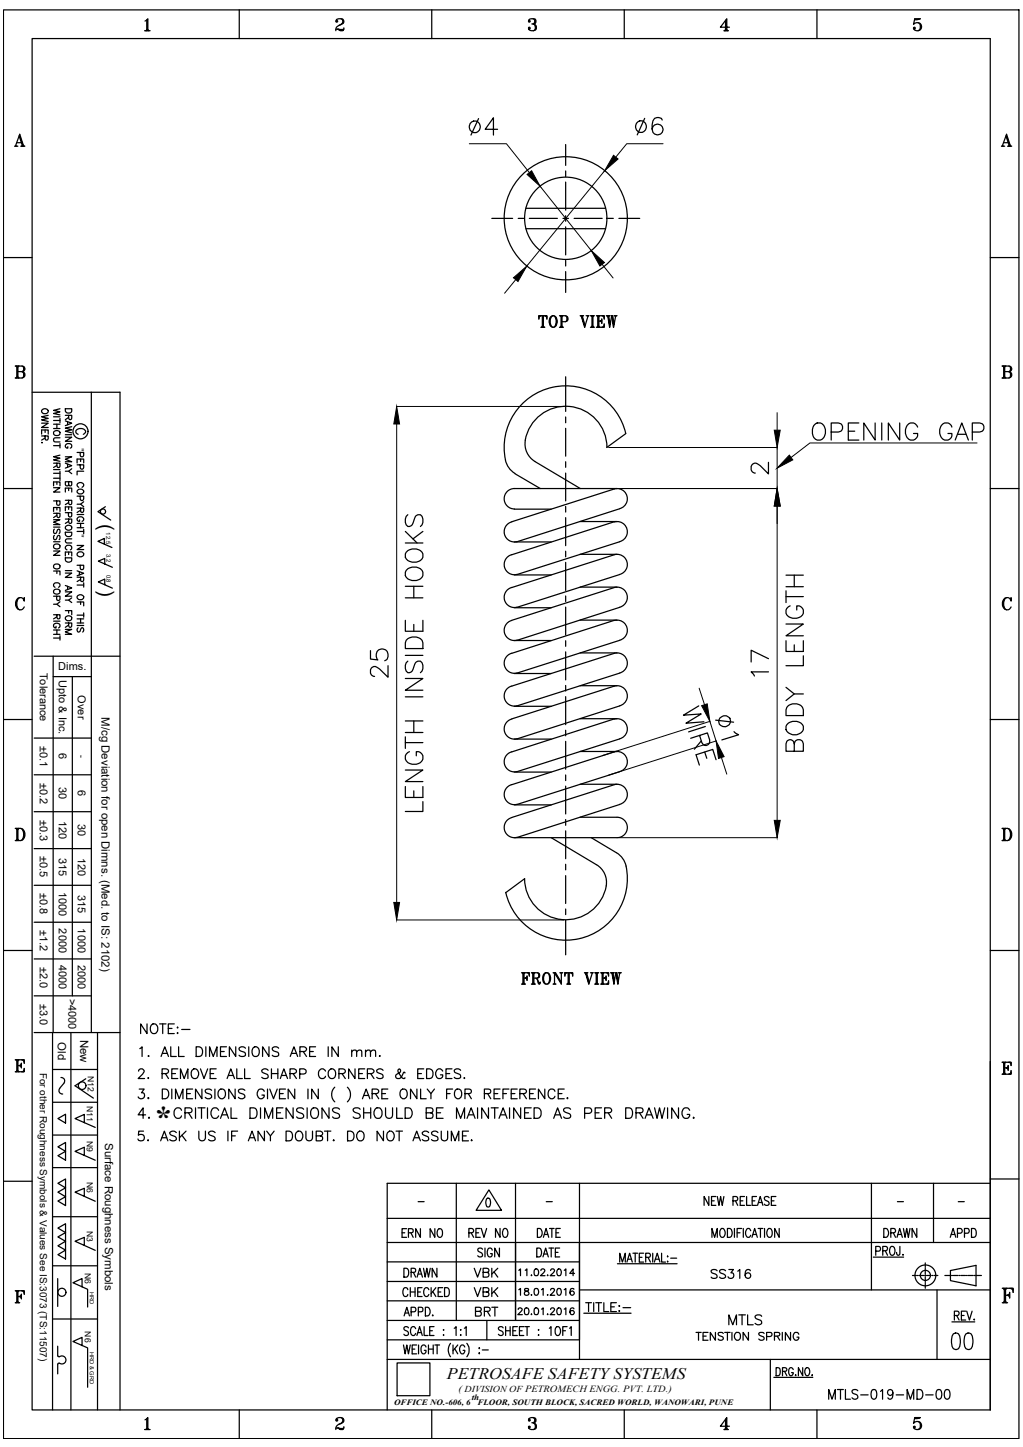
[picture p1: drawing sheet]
<svg xmlns="http://www.w3.org/2000/svg" width="210mm" height="297mm" viewBox="0 0 210 297" stroke-linecap="round" stroke-linejoin="round" font-family="sans-serif">
<!-- layer: 0 -->
<g fill="none" stroke="#000" stroke-width=".25">
<path d="M.7 2h208.4v293.3h-208.4zM6.6 7.9h196.6v281.5h-196.6zM29.7 6.3h1.1M29.7 4.3l.6-.4v2.4M30.1 4.1v2.2M30.1 6.2l-.2 .1M30.1 6.1l-.1 .2M30.2 4.1v2.1M30.3 6.1l.2 .2M30.3 6.2l.3 .1M49.1 2v5.9M69 4.3l.2 .1z"/>
<path d="M69 4.2l.3 .2h-.4a.89 .89 0 0 1 .8-.6 .89 .89 0 0 1 .9 .5l-.2 .5-.3 .2a1.31 1.31 0 0 0-1.2 1.3M70 3.9h.2a.7 .7 0 0 1-.2 1.1l-.5 .2M70.3 4.1v.7M70.6 6l-1.7 .1M70.6 5.7l-.3 .6h-.5l-.5-.3 .5 .2h.5l.1-.1M88.6 2v5.9M108.5 4.3l.2 .1zM108.5 4.2l.3 .1-.1 .2-.3-.1 .1-.3a1.31 1.31 0 0 1 1.3-.2l.2 .6-.2 .3-.3 .1M108.5 5.7l.2 .1zM109.1 4.9a.72 .72 0 0 1 .9 .5 .72 .72 0 0 1-.5 .9l-.8-.1-.3-.4 .3-.2 .1 .2-.3 .2M109.4 3.9h.2a.62 .62 0 0 1-.2 1 .78 .78 0 0 1 .4 .7 .78 .78 0 0 1-.3 .7M109.7 3.9l.1 .3-.1 .6"/>
<path d="M109.8 5.2l.2 .3-.2 .6M128.1 2v5.9M148.5 6.3h1M148.9 4.2v2.1M148.9 6.2l-.3 .1M148.9 6.1l-.2 .2M149 4.1v2.1M149.1 6.1l.1 .2M149.1 6.2l.2 .1M149.7 5.6h-1.9l1.3-1.7v2.4M167.6 2v5.9M187.6 5.7l.1 .1z"/>
<path d="M187.7 4.1l1.1-.2h-1.1l-.3 1.1a.89 .89 0 0 1 1.3-.3 .89 .89 0 0 1 .2 1.3 .89 .89 0 0 1-1.3 .1l-.2-.4 .3-.1 .1 .2-.2 .2M187.7 3.9h.9M188.4 4.7l.2 .1a.99 .99 0 0 1-.2 1.5M188.8 5l.2 .2-.2 .8M3 30h.7M3.1 30l.1-.1 .3 .1M3.2 29.9l.8-2.3 .9 2.4M3.5 29.3h1M3.9 27.9l.7 2.1M4 27.9l.7 2.1M4.3 30h.8M4.6 29.9l-.2 .1"/>
<path d="M4.6 29.8l-.1 .2M4.7 29.8l.3 .2M98.2 24.3l-1.6 3.4M102.1 26.5h-2.5l1.6-2.3v3.5M116.1 29.7v4.3M116.1 35.1v1.1M116.1 37.4v5.7M132.3 24.3l-1.5 3.4M135.9 24.6a1.06 1.06 0 0 0-1-.5 1.06 1.06 0 0 0-.9 .7 2.56 2.56 0 0 0 .3 2.7 1.12 1.12 0 0 0 1.7-.5 1.12 1.12 0 0 0-.8-1.5 1.12 1.12 0 0 0-1.4 1M205.5 30h.6M205.6 30l.1-.1 .2 .1M205.7 29.9l.8-2.3 .8 2.4"/>
<path d="M205.9 29.3h1.1M206.4 27.9l.7 2.1M206.5 27.9l.7 2.1M206.7 30h.9M207.1 29.9l-.2 .1M207.1 29.8l-.1 .2M207.2 29.8l.3 .2M.7 52.9h5.9M100.9 44.8h4.3M106.3 44.8h1.2M107.9 46.9h16.3M107.9 42.8h16.3"/>
<path d="M108.6 44.8h5.8M115.5 44.8h1.2M116.1 44.3v1.1M116.1 46.6v5.7M116.1 53.5v1.1M116.1 55.8v4.2M117.8 44.8h5.8M124.7 44.8h1.1M127 44.8h4.3M203.2 52.9h5.9M3.1 75.1l1.8 .1a.58 .58 0 0 1 0 1l-.4 .1M3.2 75.1l.3 .1"/>
<path d="M3.3 75.1l.2 .3M3.5 75.1v2.5M3.5 77.5l-.3 .1M3.5 77.3l-.2 .3M3.6 75.2v2.3M3.7 75.1v2.5M3.7 77.3l.1 .3M3.7 77.5l.2 .1M3.8 75.1l-.1 .3M3.9 75.1l-.2 .1M4.5 75.1l.4 .4-.2 .7-1 .1M4.5 76.3a.66 .66 0 0 1 .6 .6 .66 .66 0 0 1-.6 .7h-1.4"/>
<path d="M4.5 76.3l.4 .4v.6l-.4 .3M4.9 75.4l.1 .2-.1 .5M4.9 76.5l.1 .3-.1 .5M116.1 77.3v7.2M205.6 75.1l1.7 .1a.58 .58 0 0 1 0 1l-.3 .1M205.7 75.1l.2 .1M205.8 75.1l.1 .3M205.9 75.1v2.5M205.9 77.5l-.2 .1M205.9 77.3l-.1 .3M206.1 75.2v2.3M206.1 75.1v2.5"/>
<path d="M206.1 77.3l.2 .3M206.1 77.5l.3 .1M206.3 75.1l-.2 .3M206.4 75.1l-.3 .1M207 75.1l.3 .4-.1 .7-1.1 .1M207 76.3a.66 .66 0 0 1 .6 .6 .66 .66 0 0 1-.6 .7h-1.4M207 76.3l.3 .4v.6l-.3 .3M207.3 75.4l.2 .2-.2 .5M207.3 76.5l.2 .3-.2 .5M6.6 80.5h18v208.9M8.5 86.9h1.4l-1.4 .9h1.4M8.5 89.1v-.8h1.4v.8"/>
<path d="M8.5 89.5h1.4l-.1 .8-.5-.1v-.7M8.5 90.8h.2zM8.6 84.2a.71 .71 0 0 1 .8-.3 .71 .71 0 0 1 .5 .6 .71 .71 0 0 1-.8 .4 .71 .71 0 0 1-.6-.6zM9.3 88.3v.5M9.3 89.9l-.8 .4M9.9 85.3l-1.4 .3 1.4 .3-1.4 .3 1.4 .3M11 95.1h1.3l-.1 .8h-.4l-.1-.8M11 99.7v-.8h1.3v.8M11 85.6h1.3M11 86.3h1.3M11 87.1h1.3M11 88h1.3"/>
<path d="M11 91.5h1.3M11 96.4h1.3M11 97.2h1.3M11 98.2h1.3M11.2 88.5a.61 .61 0 0 1 .9 0 .61 .61 0 0 1-.1 .9 .6 .6 0 0 1-.8-.1 .6 .6 0 0 1 0-.8zM11.7 87.1v.9M11.7 98.9v.5M11.7 95.5l-.7 .5M12.3 83.9l-1.3 .3 1.3 .3-1.3 .4 1.3 .3M12.3 89.9h-.9a.42 .42 0 0 0-.4 .4 .42 .42 0 0 0 .4 .4h.9M12.3 93.4l-1.3 .4 1.3 .3-1.3 .3 1.3 .3M12.3 85.9v.9"/>
<path d="M12.3 91.1v.8M12.3 96.7v.9M12.3 97.7v.9M13.4 83.9h1.3v.5a.71 .71 0 0 1-.6 .4 .71 .71 0 0 1-.7-.4zM13.4 85.3h1.3v.7l-.2 .1-.3-.1-.1-.7M13.4 93.8h1.3l-1.3 .5 1.3 .5h-1.3M13.4 95.1l1.3 .5-1.3 .5M13.9 95.3v.6M13.9 91.7v.3a.47 .47 0 0 1-.5-.5 .47 .47 0 0 1 .5-.4 .53 .53 0 0 1 .8 .2 .53 .53 0 0 1-.3 .7M14.1 98.9l.1 .8h.4l.1-.8h-1.3l.1 .8h.5l.1-.3M14.1 85.7l-.7 .4M14.1 96.7l.6 .5"/>
<path d="M14.7 96.2l-.6 .5h-.7M15.8 92.9h1.4l-.2 .8h-.4l-.1-.8M15.8 95v-.8h1.4v.8M15.8 95.4h1.4v.6l-.3 .3-.4-.1v-.8M16.5 94.2v.5M17.2 96.7h-1.4v.8M18.7 80.5v131.5M105.6 97.2l5.3 3.1M116.1 85.6v1.2M116.1 87.9v5.7M116.1 94.8v1.1M116.1 97.1v5.7"/>
<path d="M124.5 91.8a8.4 8.4 0 0 0-8-8.4 8.4 8.4 0 0 0-8.8 7.7 4.2 4.2 0 0 0 2.1 3.6l9.3 5.6M128.4 89l-3.9 2.9M128.4 89a12.6 12.6 0 0 0-15.5-9.4 12.6 12.6 0 0 0-8.8 15.9 4.2 4.2 0 0 0 1.6 1.7M157.7 94.9v2.4l-1.7-1.7a1.07 1.07 0 0 0-1.7-.2l-.2 .4v.6a.88 .88 0 0 0 .9 .7M.7 100.3h5.9M11 100.1h1.3l-1.3 .9h1.3M11 102.8h1.3l-.1 .9-.5-.1-.1-.8M11 105v-.8h1.3v.8M11 105.4h1.3v.7l-.2 .2-.3-.2-.1-.7M11 106.7h1.3l-1.3 .5 1.3 .5h-1.3M11 113.1h1.3l-1.3 .9h1.3M11 117.2h1.3v.8"/>
<path d="M11 108.2h1.3M11 111.2h1.3M11.2 108.6l-.2 .4 .2 .5h.3l.3-.7 .2-.2 .3 .2v.2l-.2 .5M11.2 109.9l-.2 .3 .2 .6 .3-.1 .3-.7 .2-.1 .3 .1v.2l-.2 .6M11.2 111.8a.62 .62 0 0 1 .8-.1 .62 .62 0 0 1 .1 .9 .62 .62 0 0 1-.8 .1 .62 .62 0 0 1-.1-.9zM11.2 115.9a.62 .62 0 0 1 .8-.1 .62 .62 0 0 1 .1 .9 .62 .62 0 0 1-.8 .1 .62 .62 0 0 1-.1-.9zM11.7 104.2v.5M11.7 117.2v.5M11.7 105.8l-.7 .5M13.4 101v-.8h1.3v.8M13.4 102.7h1.3l-.1 .8h-.4l-.1-.8M13.4 104.9v-.8h1.3v.8"/>
<path d="M13.4 105.2h1.3v.8l-.2 .1-.4-.1-.1-.8M13.4 106.6h1.3l-.1 .8h-.4l-.1-.8M13.4 109.3h1.3v.4a.71 .71 0 0 1-.6 .5 .71 .71 0 0 1-.7-.5zM13.4 114.1v-.8h1.3v.8M13.4 114.5h1.3v.4a.69 .69 0 0 1-.6 .5 .69 .69 0 0 1-.7-.5zM13.4 117.6h1.3l-1.3 .9h1.3M13.4 117.1h1.3M13.5 108.1a.62 .62 0 0 1 .8-.2 .62 .62 0 0 1 .2 .8 .71 .71 0 0 1-1.1-.5zM13.7 112.9a.48 .48 0 0 1-.3-.6 .48 .48 0 0 1 .5-.4 .53 .53 0 0 1 .8 .2 .53 .53 0 0 1-.3 .8M14.1 100.2v.5M14.1 104.1v.5M14.1 113.3v.5"/>
<path d="M14.1 103.2l-.7 .4M14.1 107l-.7 .4M14.7 110.6l-1.1 .1-.2 .3 .2 .4 1.1 .1M15.8 101.9h1.4v.5l-.3 .3-.4-.1v-.7M15.8 104.3h1.4v.6l-.3 .3-.3-.1-.1-.8M15.8 112h1.4l-1.4 .8h1.4M15.8 116h1.4l-.2 .9h-.4l-.1-.9M15.8 117.2l1.4 .5-1.4 .5M15.8 118.5h1.4l-.2 .8h-.4l-.1-.8M15.8 105.6h1.4M15.8 107.4h1.4M15.8 108.3h1.4"/>
<path d="M15.8 109.1h1.4M15.9 100.7a.64 .64 0 0 1 .8-.3 .64 .64 0 0 1 .4 .7 .64 .64 0 0 1-.8 .3 .64 .64 0 0 1-.4-.7zM15.9 113.5a.65 .65 0 0 1 .8-.2 .65 .65 0 0 1 .4 .7 .71 .71 0 0 1-.8 .3 .71 .71 0 0 1-.5-.6zM16.2 100a.5 .5 0 0 1-.4-.5 .5 .5 0 0 1 .5-.4h.4a.5 .5 0 0 1 .5 .4 .5 .5 0 0 1-.4 .5M16.3 117.4v.6M16.3 106.7v.3a.47 .47 0 0 1-.5-.4 .47 .47 0 0 1 .5-.5h.4a.48 .48 0 0 1 .5 .4 .48 .48 0 0 1-.4 .5M16.5 107.4v.9M16.5 103.5l.7 .5M16.5 104.7l-.7 .5M16.5 119l-.7 .4M17.2 103l-.7 .5h-.7M17.2 108.7v.9"/>
<path d="M17.2 119.6v.9M21.4 111.7v-1.2l-1.3 .6 2.9 1.3M21.5 115.8v-1.2l-1.3 .6 2.9 1.3M21.6 104l-1.5 1 2.6 1.8M83.2 111.5h3.6M83.2 109.1l2.4 2.4M83.3 117.1a2.08 2.08 0 0 1 3.5 .4 1.64 1.64 0 0 1-2.2 1.7 1.38 1.38 0 0 1-1.3-2.1zM83.3 113.4a2.1 2.1 0 0 1 3.5 .3 1.64 1.64 0 0 1-2.2 1.7 1.36 1.36 0 0 1-1.3-2zM83.7 105.7a1.62 1.62 0 0 0 0 2.4 .92 .92 0 0 0 1-.7l.4-1a.86 .86 0 0 1 .6-.7 .86 .86 0 0 1 .9 .3 1.68 1.68 0 0 1-.3 2.1M86.8 109.1l-2.1 1.5M105 107.1a2.1 2.1 0 0 0-1.5 2.6 2.1 2.1 0 0 0 2.6 1.5M105.5 100.3h21.1"/>
<path d="M105.5 104.5h7.6M105.5 118h7.6M105.5 111.3h7.6M105.5 100.3a2.1 2.1 0 0 0-2.1 2.1 2.1 2.1 0 0 0 2.1 2.1M116.1 104v1.1M116.1 106.3v5.7M116.1 113.2v1.1M116.1 115.4v5.8M119 107.1h7.6M119 113.8h7.6M126.1 107.1l-21.1 6.8a2.1 2.1 0 0 0-1.5 2.5 2.1 2.1 0 0 0 2.6 1.5l21.1-6.7M126.1 100.4l-21.1 6.7"/>
<path d="M126.1 100.4a2.1 2.1 0 0 1 2.6 1.4 2.1 2.1 0 0 1-1.5 2.6M126.1 107.1a2.1 2.1 0 0 1 2.6 1.5 2.1 2.1 0 0 1-1.5 2.6M126.1 113.9a2.1 2.1 0 0 1 2.6 1.4 2.1 2.1 0 0 1-1.5 2.6l-21.1 6.8a2.11 2.11 0 0 1-2.6-1.5 2.11 2.11 0 0 1 1.5-2.6l21.1-6.7M127.2 104.4l-21.1 6.8M161.3 118.1h3.5M163 118.1v2.3M203.2 100.3h5.9M3.6 123.1a1.49 1.49 0 0 0 0 1.7M4 122.7a1.57 1.57 0 0 0 0 2.5M4.9 123.1l.1-.4v.7a.9 .9 0 0 0-1-.7 .9 .9 0 0 0-.8 1 1.1 1.1 0 0 0 .3 1.1 1.1 1.1 0 0 0 1.1 .3l.4-.5M7 134.7h17.6M10.9 134.7v77.3"/>
<path d="M10.9 138.9h7.8M11 122.4h1.3v.7l-.2 .2-.4-.2-.1-.7M11 126.2h1.3l-.1 .8h-.4l-.1-.8M11 127.5h1.3M11 129.3h1.3M11 130.2h1.3M11 131h1.3M11 121.2a.64 .64 0 0 1 .9-.3 .64 .64 0 0 1 .2 .9 .67 .67 0 0 1-.7 .1 .67 .67 0 0 1-.4-.7zM11.3 120.6a.53 .53 0 0 1-.2-.8 .53 .53 0 0 1 .7-.2 .48 .48 0 0 1 .5 .4 .48 .48 0 0 1-.3 .6M11.5 128.6v.3a.53 .53 0 0 1-.5-.7 .53 .53 0 0 1 .8-.3 .51 .51 0 0 1 .5 .4 .51 .51 0 0 1-.3 .6M11.7 129.3v.9M11.7 124l.6 .5"/>
<path d="M11.7 126.6l-.7 .4M12.3 123.5l-.6 .5h-.7M12.3 130.5v.9M13.4 120.2l1.3 .5-1.3 .5M13.4 121.5h1.3l-1.3 .9h1.3M13.4 125.3h1.3v.9M13.4 127.9h1.3v.8l-.2 .1-.3-.1-.1-.8M13.4 129.2h1.3l-1.3 .5 1.3 .5h-1.3M13.5 126.7a.62 .62 0 0 1 .8-.3 .62 .62 0 0 1 .2 .9 .63 .63 0 0 1-.7 .1 .63 .63 0 0 1-.3-.7zM13.9 120.4v.6M14.1 125.3v.6M14.1 123.2l.6 .5"/>
<path d="M14.1 128.3l-.7 .5M14.7 122.7l-.6 .5h-.7M14.8 138.9v65.5M15.8 123.6h1.4v.8M15.8 120.1h1.4M15.8 126.3h1.4M15.8 127h1.4M15.8 127.9h1.4M15.8 128.4h1.4M15.9 122.3a.71 .71 0 0 1 .8-.2 .71 .71 0 0 1 .5 .6 .71 .71 0 0 1-.8 .4 .71 .71 0 0 1-.6-.6zM16 128.9a.48 .48 0 0 0-.2 .5 .48 .48 0 0 0 .4 .4l.2-.2 .3-.7h.3a.54 .54 0 0 1 0 .9M16.5 123.6v.5"/>
<path d="M16.5 127v.9M17.2 125.8v.9M21.5 120v-1.1l-1.3 .6 2.9 1.2M76 133.6v1.7l1.5 .2a1.28 1.28 0 0 1 0-2 1.28 1.28 0 0 1 1.9 .3 1.28 1.28 0 0 1-.5 1.8M79.6 136.7v2.3l-1.7-1.7a1.07 1.07 0 0 0-1.7-.1l-.2 .3v.7a.88 .88 0 0 0 .9 .7M83.2 139.3h3.6l-3.6 2.4h3.6M83.2 127.3v2.3h3.6v-2.3M83.2 134.5h3.6M83.2 122.7h3.6M83.2 120.4h3.6M83.7 135.7a1.56 1.56 0 0 0 0 2.4 .92 .92 0 0 0 1-.7l.4-1a.87 .87 0 0 1 .6-.7 .87 .87 0 0 1 .9 .4 1.63 1.63 0 0 1-.3 2M83.7 131.1a2.25 2.25 0 0 1 2.9 .3l.2 .6v1.1h-3.6v-1.1l.1-.6z"/>
<path d="M84.9 120.4v2.3M84.9 128.2v1.4M105.5 124.8h7.6M105.5 131.5h7.6M105.5 138.3h7.6M116.1 122.3v1.2M116.1 124.6v5.8M116.1 131.5v1.2M116.1 133.8v5.8M119 120.5h7.6M119 127.3h7.6M119 134h7.6"/>
<path d="M126.1 127.3l-21.1 6.8a2.1 2.1 0 0 0-1.5 2.6 2.1 2.1 0 0 0 2.6 1.4M126.1 120.6l-21.1 6.7M126.1 134.1l-21.1 6.7M126.1 120.6a2.1 2.1 0 0 1 2.6 1.5 2.1 2.1 0 0 1-1.5 2.5l-21.1 6.8a2.11 2.11 0 0 1-2.6-1.5 2.11 2.11 0 0 1 1.5-2.5M126.1 127.4a2.1 2.1 0 0 1 2.6 1.5 2.1 2.1 0 0 1-1.5 2.5l-21.1 6.8M126.1 134.1a2.1 2.1 0 0 1 2.6 1.5 2.1 2.1 0 0 1-1.5 2.5M127.2 138.2l-21.1 6.7M157.7 137.9h-3.6l.7 .9M157.7 135.2l-3.6-1.7v2.4M161.3 131.5v2.2h3.5v-2.2M161.3 128.1h3.5l-3.5 2.4h3.5M161.3 122.5h3.5"/>
<path d="M161.3 121.3v2.4M161.3 120.4h3.5M162.1 124.4a1.31 1.31 0 0 0-.8 1.5 1.31 1.31 0 0 0 1.3 1 1.64 1.64 0 0 0 2.2-1.7 1.2 1.2 0 0 0-1.3-.8v.8M163 132.4v1.3M164.8 134.6v2.1h-3.5M206.1 123.1a1.49 1.49 0 0 0 0 1.7M206.5 122.7a1.57 1.57 0 0 0 0 2.5M207.3 123.1l.2-.4v.7a.9 .9 0 0 0-1-.7 .9 .9 0 0 0-.8 1 1.1 1.1 0 0 0 .3 1.1 1.1 1.1 0 0 0 1.1 .3l.4-.5M.7 147.7h5.9M7 151.5h11.7M7 159h11.7M83.2 158.1h3.6l-3.6 2.3h3.6"/>
<path d="M83.2 152.4h3.6M83.2 151.3v2.3M83.2 150.4h3.6M83.2 148h3.6M83.2 143h3.6M84 154.3a1.33 1.33 0 0 0-.8 1.5 1.33 1.33 0 0 0 1.4 1.1 1.57 1.57 0 0 0 1.7-.4 1.57 1.57 0 0 0 .3-1.7l-.7-.5h-.5v.9M84.9 148v2.4M105 140.8a2.1 2.1 0 0 0-1.5 2.6 2.1 2.1 0 0 0 2.6 1.5M105.5 145h7.6M105.5 151.7h7.6M105.5 158.5h7.6M116.1 140.7v1.2"/>
<path d="M116.1 143v5.8M116.1 149.9v1.1M116.1 152.2v5.7M116.1 159.1v1.1M119 140.8h7.6M119 147.5h7.6M119 154.3h7.6M126.1 140.8l-21.1 6.8a2.1 2.1 0 0 0-1.5 2.6 2.1 2.1 0 0 0 2.6 1.5M126.1 147.6l-21.1 6.7a2.1 2.1 0 0 0-1.5 2.6 2.1 2.1 0 0 0 2.6 1.5l21.1-6.7M126.1 140.8a2.1 2.1 0 0 1 2.6 1.5 2.1 2.1 0 0 1-1.5 2.6M126.1 147.6a2.1 2.1 0 0 1 2.6 1.5 2.1 2.1 0 0 1-1.5 2.6M126.1 154.3a2.1 2.1 0 0 1 2.6 1.5 2.1 2.1 0 0 1-1.5 2.6l-21.1 6.7a2.11 2.11 0 0 1-2.6-1.5 2.11 2.11 0 0 1 1.5-2.5l21.1-6.8"/>
<path d="M127.2 144.9l-21.1 6.8M143.4 144.9l-3.2 1.9 3.7-.2-3.2 1.9 3.7-.3M143.5 151l.5 1.4 .3 .5a.84 .84 0 0 0 1.3-.5v-.5l-.5-1.4-3.4 1.1M143.9 152.1l-1.4 1.7M144.6 154.4l.4 1.3M144.7 149.1l-3.4 1.1M146.8 147.8l3.7 .5M146.9 156l-.7-2.2-3.4 1.1 .7 2.2M147.7 147.4a1.15 1.15 0 0 1 1.8-.1 1.15 1.15 0 0 1-.3 1.8 1.14 1.14 0 0 1-1.4-.3 1.14 1.14 0 0 1-.1-1.4zM150.6 150.2l.9 .6-3.4 1.1M161.3 141.1l1.7 1.4M161.4 148.8a2.07 2.07 0 0 1 3.4 .3 1.71 1.71 0 0 1-.8 1.6 1.71 1.71 0 0 1-1.9-.1 1.24 1.24 0 0 1-.7-1.8z"/>
<path d="M161.8 144.8a1.97 1.97 0 0 1 3 .9v1.2h-3.5v-1.2l.1-.5zM163 152.7a.93 .93 0 0 1 .9-.9 .93 .93 0 0 1 .9 .9v1.5h-3.5v-1.5l.1-.5a.82 .82 0 0 1 1.4 0l.2 .5v1.5M164.8 142.5h-1.8l-1.7 1.3M203.2 147.7h5.9M3.1 170.1h1.2a1.33 1.33 0 0 1 .8 1.2 1.33 1.33 0 0 1-.8 1.3h-1.2M3.2 170.1l.3 .1M3.3 170.1l.2 .2M3.5 170.1v2.5M3.5 172.4l-.3 .2M3.5 172.3l-.2 .3M3.6 170.2v2.2M3.7 170.1v2.5"/>
<path d="M3.7 172.3l.1 .3M3.7 172.4l.2 .2M3.8 170.1l-.1 .2M3.9 170.1l-.2 .1M4.3 170.1a1.57 1.57 0 0 1 0 2.5M4.7 170.4a1.49 1.49 0 0 1 0 1.8M7 166.6h11.7M7 174.2h11.7M83.2 161.5v2.2h3.6v-2.2M84.9 162.3v1.4M86.8 164.5v2.1h-3.6M105.5 165.2h7.6"/>
<path d="M105.5 172h21.1M113.1 172l9.3 5.5a4.4 4.4 0 0 1 1.7 5.4 8.4 8.4 0 0 1-9.3 5.8 8.4 8.4 0 0 1-7.2-8.3M116.1 161.4v5.7M116.1 168.2v1.2M116.1 170.6v5.7M116.1 177.4v1.2M116.1 179.7v5.8M119 161h7.6M119 167.8h7.6M121.3 172l5.2 3a4.6 4.6 0 0 1 2.2 4.1 12.6 12.6 0 0 1-10.6 13.7 12.6 12.6 0 0 1-14.3-9.6M126.1 161.1l-21.1 6.7M126.1 161.1a2.1 2.1 0 0 1 2.6 1.4 2.1 2.1 0 0 1-1.5 2.6l-21.1 6.8a2.11 2.11 0 0 1-2.6-1.5 2.11 2.11 0 0 1 1.5-2.6"/>
<path d="M126.6 167.8a2.1 2.1 0 0 1 2.1 2.1 2.1 2.1 0 0 1-2.1 2.1M205.6 170.1h1.1a1.33 1.33 0 0 1 .9 1.2 1.33 1.33 0 0 1-.9 1.3h-1.1M205.7 170.1l.2 .1M205.8 170.1l.1 .2M205.9 170.1v2.5M205.9 172.4l-.2 .2M205.9 172.3l-.1 .3M206.1 170.2v2.2M206.1 170.1v2.5M206.1 172.3l.2 .3M206.1 172.4l.3 .2M206.3 170.1l-.2 .2"/>
<path d="M206.4 170.1l-.3 .1M206.7 170.1a1.57 1.57 0 0 1 0 2.5M207.2 170.4a1.49 1.49 0 0 1 0 1.8M.7 195.1h5.9M7 189.3h11.7M7 181.7h11.7M7 196.9h11.7M107.6 180.4l-3.9 2.9M116.1 186.6v1.1M116.1 188.9v7.1M203.2 195.1h5.9M3.1 217.6h1.9v.7l-.1-.7"/>
<path d="M3.2 217.6l.3 .1M3.3 217.6l.2 .2M3.5 217.6v2.4M3.5 219.9l-.3 .1M3.5 219.8l-.2 .2M3.6 217.7v2.2M3.7 217.6v2.4M3.7 218.7h.7M3.7 219.8l.1 .2M3.7 219.9l.2 .1M3.8 217.6l-.1 .2M3.9 217.6l-.2 .1"/>
<path d="M4.4 218.3v.9l-.1-.5zM4.4 218.5l-.2 .2 .2 .2M4.4 218.6l-.5 .1 .5 .2M4.4 217.6l.6 .1M4.6 217.6l.4 .2M4.7 217.6l.3 .3M5 219.9l-.6 .1M5 219.8l-.4 .2M5 219.7l-.3 .3M7 204.4h11.7M7 212h17.6M10.8 212v77.4"/>
<path d="M10.8 219.5h9.2M14.5 212v77.4M20 212v77.4M205.6 218.1h1.9v.6l-.2-.6M205.7 218.1h.2M205.8 218.1l.1 .2M205.9 218.1v2.4M206.1 218.1v2.3M206.1 218.1v2.4M206.1 219.2h.8M206.3 218.1l-.2 .2M206.4 218.1h-.3"/>
<path d="M206.9 218.7v1l-.2-.5zM206.9 219l-.2 .2 .2 .3M206.9 219.1l-.5 .1 .5 .1M206.9 218.1h.6M207.1 218.1l.4 .2M207.2 218.1l.3 .3M3.1 220h1.9v-.7l-.1 .7M10.8 226.3h9.2M10.8 233h9.2M10.8 239.7h9.2M11.9 229.6l1.5-.9v1.8zM11.9 235.4l1.5-.9v1.8z"/>
<path d="M11.9 237.2l1.5-.9v1.9zM12.2 223.4a.7 .7 0 0 0 0 .8 .7 .7 0 0 0 .7 .4M12.5 221.2a.7 .7 0 0 1 .7 .4 .7 .7 0 0 1-.1 .7M13.1 222.4l-.9 1M17.3 230.5v-1.7l-1.9 .8 4.1 1.8M17.3 237.2v-1.7l-1.9 .8 4.1 1.9M17.6 221.4l-2.2 1.5 3.8 2.5M28.6 223.6h1l-.6 .7a.66 .66 0 0 1 .6 1 .66 .66 0 0 1-1.2 0l-.1-.1M33.3 223.6h.6a1.06 1.06 0 0 1 .7 1 1.06 1.06 0 0 1-.7 1h-.6zM35.2 223.6v2M36 225.6v-2l.8 2 .7-2v2M38.3 224.5h.8"/>
<path d="M39.5 223.6h-1.2v2M41.4 223.6v2l-1.3-2v2M43.4 223.8a.75 .75 0 0 0-1.3 .2l.2 .3 .7 .3a.47 .47 0 0 1 .4 .3 .47 .47 0 0 1-.2 .5 .8 .8 0 0 1-1.1-.1M44.1 223.6v2M44.9 223.8a.83 .83 0 0 1 1.1-.1 .83 .83 0 0 1 .3 1.1 .76 .76 0 0 1-.8 .8 .76 .76 0 0 1-.8-.8zM48.2 223.6v2l-1.3-2v2M50.2 223.8a.75 .75 0 0 0-1.3 .2l.2 .3 .8 .3a.47 .47 0 0 1 .3 .3 .47 .47 0 0 1-.2 .5 .8 .8 0 0 1-1.1-.1M54.2 224a.74 .74 0 0 0-.8-.4 .74 .74 0 0 0-.6 .7v.5a.72 .72 0 0 0 .7 .8 .72 .72 0 0 0 .7-.8h-.5M54.9 223.6v2M55.4 223.6l.7 2 .8-2M57.3 224.5h.8M58.6 223.6h-1.3v2"/>
<path d="M60.5 223.6v2l-1.4-2v2M63.2 223.6v2M65.3 223.6v2l-1.3-2v2M68.7 223.2a2.08 2.08 0 0 0 0 3M71.3 223.2a2.08 2.08 0 0 1 0 3M74.4 225.6l.7-2 .8 2M76.4 224.5l1.1-.1 .2-.5-.5-.3h-.8v2M77 224.5l.7 1.1M78.3 224.5h.8M79.6 223.6h-1.3v2M82.2 223.8a.83 .83 0 0 1 1.1-.1 .83 .83 0 0 1 .3 1.1 .74 .74 0 0 1-.8 .8 .74 .74 0 0 1-.7-.8zM85.5 223.6v2l-1.3-2v2"/>
<path d="M86.3 223.6v2h1.1M87.7 223.6l.7 .9v1.1M89.1 223.6l-.7 .9M91.6 224.5h.8M92.9 223.6h-1.3v2M93.4 223.8a.83 .83 0 0 1 1.1-.1 .83 .83 0 0 1 .2 1.1 .74 .74 0 0 1-.7 .8 .74 .74 0 0 1-.8-.8zM95.4 224.5l1.1-.1 .2-.3-.1-.4-.3-.1h-.9v2M96.1 224.5l.6 1.1M99.4 224.5l1.1-.1 .2-.3-.1-.4-.4-.1h-.8v2M100.1 224.5l.6 1.1M101.4 224.5h.7M102.6 223.6h-1.2v2"/>
<path d="M103.2 224.5h.7M104.4 223.6h-1.2v2M104.9 224.5h.7M106.1 223.6h-1.2v2M106.7 224.5l1.1-.1 .2-.5-.2-.3h-.3h-.8v2M107.3 224.5l.7 1.1M108.7 224.5h.7M109.9 223.6h-1.2v2M111.8 223.6v2l-1.3-2v2M113.9 224a.72 .72 0 0 0-.9-.4 .72 .72 0 0 0-.5 .7 .85 .85 0 0 0 .2 1 .85 .85 0 0 0 .9 .1l.3-.4M114.5 224.5h.8M115.8 223.6h-1.3v2"/>
<path d="M205.6 220.5h1.9v-.7l-.2 .7M205.9 220.4l-.2 .1M205.9 220.3l-.1 .2M206.1 220.3l.2 .2M206.1 220.4l.3 .1M207.5 220.4l-.6 .1M207.5 220.3l-.4 .2M207.5 220.2l-.3 .3M.7 242.5h5.9M10.8 249.8h9.2M10.8 259.8h9.2M11.9 242.9l1.5-.9v1.8z"/>
<path d="M11.9 244.7l1.5-.9v1.9zM11.9 246.5l1.5-.8v1.8zM11.9 257.6l1.5-1v1.8zM11.9 253.9l1.5-.9v1.8zM11.9 252.1l1.5-.9v1.8zM11.9 255.7l1.5-.9v1.8zM17.3 245.6v-1.7l-1.9 .8 4.1 1.9M17.3 255.7v-1.7l-1.9 .8 4.1 1.9M79.4 259h39.5M79.4 255.1h123.8M79.4 250.1h123.8M93.6 242.9v28.2"/>
<path d="M96.2 253.1l.8-.1 .2-.3-.2-.4-.8-.1v1.8M96.7 253.1l.5 .9M97.6 253.1h.6M98.5 252.2h-.9v1.8h.9M98.7 252.2l.6 1.8 .6-1.8M99 256.5a.52 .52 0 0 0-.5-.3 .52 .52 0 0 0-.5 .4l.2 .3 .7 .4 .1 .5a.57 .57 0 0 1-1 0M99.5 256.2v1.8M99.9 246h.3a1.17 1.17 0 0 1 0 1.8h-.1a1.34 1.34 0 0 1-.2-1.8zM100.3 244.3l2.6 4.2h-5.2zM101 256.6a.52 .52 0 0 0-.6-.4 .52 .52 0 0 0-.4 .7v.4a.53 .53 0 0 0 .5 .7 .53 .53 0 0 0 .5-.7h-.3M102.5 256.2v1.8l-1-1.8v1.8M102.6 252.2v1.8l-.9-1.8v1.8"/>
<path d="M103.4 252.3l.1-.1a1.01 1.01 0 0 1 .4 1.7 .54 .54 0 0 1-.6 0 .54 .54 0 0 1-.2-.6zM105.8 242.9v28.2M110.1 256.2h.5a1.09 1.09 0 0 1 0 1.8h-.5zM110.3 252.2h.4a1.05 1.05 0 0 1 0 1.8h-.4zM111.4 258l.6-1.8 .5 1.8M111.5 254l.5-1.8 .6 1.8M111.6 257.4h.7M111.7 253.4h.7M112.6 256.2h1M112.8 252.2h.9M113.1 256.2v1.8M113.2 252.2v1.8"/>
<path d="M113.9 257.1h.6M114.1 253.1h.5M114.8 256.2h-.9v1.8h.9M115 252.2h-.9v1.8h.9M118.9 242.9v36.2M126.7 259.4h12.2M127.2 259.1v-1.8l.5 1.8 .6-1.8v1.8M128.6 259.1l.6-1.8 .5 1.8M128.8 258.5h.7M129.9 257.3h.9M130.3 257.3v1.8M131.2 258.1h.5"/>
<path d="M132.1 257.3h-.9v1.8h.9M132.5 258.1l.8-.1 .2-.2-.2-.5h-.8v1.8M133 258.1l.5 1M133.9 257.3v1.8M134.3 259.1l.6-1.8 .5 1.8M134.5 258.5h.7M135.7 257.3v1.8h.9M137 257.9v.1zM137 258.9v.2zM137.6 258.3h1.2M145.4 245.6v1.8l-.9-1.8v1.8M146 246.5h.5"/>
<path d="M146.1 254v-1.8l.5 1.8 .6-1.8v1.8M146.9 245.6h-.9v1.8h.9M147.2 245.6l.3 1.8 .4-1.8 .3 1.8 .3-1.8M147.9 252.3l.2-.1a.91 .91 0 0 1 .6 1.4 .49 .49 0 0 1-.8 .3l-.2-.6v-.7zM149.3 252.2h.5a1.1 1.1 0 0 1 0 1.8h-.5zM150.4 246.5l.8-.1 .2-.2-.2-.5-.8-.1v1.8M150.7 252.2v1.8M150.9 246.5l.5 .9M151.2 253.1h.6M151.9 246.5h.5M152.2 252.2h-1v1.8M152.5 252.2v1.8"/>
<path d="M152.8 245.6h-.9v1.8h.9M153.2 245.6v1.8h.8M154 252.6a.49 .49 0 0 0-.7-.3 1.18 1.18 0 0 0 .1 1.7 .52 .52 0 0 0 .6-.4M154.3 254l.5-1.8 .6 1.8M154.3 246.5h.6M154.5 253.4h.7M155.2 245.6h-.9v1.8h.9M155.4 247.4l.6-1.8 .5 1.8M155.6 252.2h.9M155.6 246.8h.8M156 252.2v1.8M156.9 252.2v1.8"/>
<path d="M157.6 252.3l.2-.1a1 1 0 0 1 .7 .7 1 1 0 0 1-.3 1 .58 .58 0 0 1-.6 0 .58 .58 0 0 1-.3-.6v-.4zM157.8 245.9a.51 .51 0 0 0-.6-.3 .51 .51 0 0 0-.4 .5l.2 .2 .7 .4 .1 .5a.57 .57 0 0 1-1 0M158.3 246.5h.5M159.2 245.6h-.9v1.8h.9M159.9 252.2v1.8l-1-1.8v1.8M178.8 242.9v21.9M179.2 258.1h6.2M179.7 256.8h.8l.2-.3-.2-.6h-.8v1.8M181.1 256.8l.9-.1 .1-.3-.1-.5h-.9v1.8M181.6 256.8l.5 .9M182.8 255.9a.58 .58 0 0 1 .6 .1 .58 .58 0 0 1 .2 .5v.5a.56 .56 0 0 1-.5 .7 .56 .56 0 0 1-.6-.7v-.5zM184.6 255.9v1.6l-.2 .2-.3-.1-.1-.5"/>
<path d="M185.3 257.5v.2zM189.9 259.2v.9M191.5 242.9v12.2M203.2 242h5.9M203.2 242.9h-123.8v46.5M3.1 265h1.9v.7l-.1-.7M3.1 267.4h.9M3.2 265l.3 .1M3.3 265l.2 .2M3.5 265v2.4M3.5 267.3l-.3 .1M3.5 267.2l-.2 .2"/>
<path d="M3.6 265.1v2.2M3.7 265v2.4M3.7 266.1h.7M3.7 267.2l.1 .2M3.7 267.3l.2 .1M3.8 265l-.1 .2M3.9 265l-.2 .1M4.4 265.7v.9l-.1-.5zM4.4 265.9l-.2 .2 .2 .3M4.4 266l-.5 .1 .5 .1M4.4 265l.6 .1M4.6 265l.4 .2"/>
<path d="M4.7 265l.3 .3M10.8 270.8h9.2M11.8 262.5v5.7M11.8 276.4v1.9M11.9 278.3l.2 .2a.84 .84 0 0 1 1.1 0 .84 .84 0 0 1 .1 1.1 .84 .84 0 0 1-1.1 .2M12.2 279.9l-.2-.1-.1 .2M16.8 264.2v-1.7l-1.8 .8 3 1.4v3.6M16.8 276.2v-1.7l-1.8 .9 3 1.3v8.1M79.4 267h39.5M79.4 271.1h39.5M79.4 263.1h39.5M79.4 279.1h123.8"/>
<path d="M79.4 275h39.5M81.5 279.8h6.7v6.7h-6.7zM82.8 276.1l.3 1.8 .4-1.8 .3 1.8 .4-1.8M82.9 260.4a.93 .93 0 0 1 .9 .4 .93 .93 0 0 1-.1 1.1l-.3 .3h-.5zM82.9 270.1l.6-1.7 .5 1.7M83.1 269.5h.7M83.7 264.8a.52 .52 0 0 0-.7-.5 .52 .52 0 0 0-.3 .7v.5a.52 .52 0 0 0 .3 .6 .52 .52 0 0 0 .7-.4M83.8 272.6a.48 .48 0 0 0-.6-.3 .48 .48 0 0 0-.3 .6l.7 .4a.5 .5 0 0 1 .1 .8 .5 .5 0 0 1-.8-.2M84.2 264.3v1.8M84.2 265.2h1M84.4 261.2l.8-.1v-.6l-.3-.1h-.5v1.8M84.4 269.3l.8-.1 .1-.3-.1-.5h-.8v1.7"/>
<path d="M84.6 276.9h.5M84.8 261.2l.5 1M85.2 264.3v1.8M85.3 272.8a.49 .49 0 0 0-.8-.4 1.18 1.18 0 0 0 .2 1.8 .52 .52 0 0 0 .6-.5M85.5 276.1h-.9v1.8h.9M85.5 274.2l.6-1.9 .5 1.9M85.6 262.2l.5-1.8 .6 1.8M85.7 265.2h.6M85.8 273.6h.6M85.8 261.5h.7M85.8 269.3l.8-.1 .1-.7-.3-.1h-.6v1.7M85.9 276.1v1.8"/>
<path d="M86.6 264.3h-.9v1.8h.9M86.9 260.4l.3 1.8 .4-1.8 .3 1.8 .4-1.8M87 272.3v1.9h.8M87.3 268.4a.95 .95 0 0 1 1 .5 .95 .95 0 0 1-.3 1.1l-.7 .1zM87.4 276.5a.52 .52 0 0 0-.6-.4 .52 .52 0 0 0-.4 .7v.4a.54 .54 0 0 0 .5 .7 .54 .54 0 0 0 .5-.7h-.3M87.9 276.9h1M87.9 276.1v1.8M88 264.8a.54 .54 0 0 0-.7-.5 .54 .54 0 0 0-.4 .7v.5a.54 .54 0 0 0 .4 .6 .54 .54 0 0 0 .7-.4M88.2 273.2h.5M88.5 264.3v1.8M88.7 270h.1zM88.8 265.1l.6 1"/>
<path d="M88.9 276.1v1.8M89.1 272.3h-.9v1.9h.9M89.2 276.1h1M89.4 264.3l-.9 1.3M89.6 260.4v1.8l-.9-1.8v1.8M89.7 276.1v1.8M89.9 265.2h.6M90.8 264.3h-.9v1.8h.9M91 272.9v.2zM91 274v.2zM91.2 264.3a.95 .95 0 0 1 1 .5 .95 .95 0 0 1-.1 1.1l-.4 .2h-.5zM92.4 275.8a2.23 2.23 0 0 0 0 2.7"/>
<path d="M92.9 276.1v1.8M93.2 272.7l.4-.4v1.9M93.3 276.9l.6 1M93.9 276.1l-1 1.2M94.5 272.9v.2zM94.5 274v.2zM95.3 272.7l.4-.4v1.9M95.4 276.5a.49 .49 0 0 0-.8-.3 1.2 1.2 0 0 0 .1 1.7 .55 .55 0 0 0 .7-.7h-.4M95.8 275.8a2.23 2.23 0 0 1 0 2.7M98.3 276.7v.2zM98.3 277.7v.2zM99 277.1h1.2"/>
<path d="M99.9 271.1v3.9M103.2 272.6a.52 .52 0 0 0-.5-.3 .52 .52 0 0 0-.4 .5l.9 .7v.4a.57 .57 0 0 1-.9 0M103.7 272.3v1.9M103.7 273.2h1M104.7 272.3v1.9M105.2 273.2h.6M106.2 272.3h-1v1.9h1M106.3 268.8l.3-.3h.2l.3 .2-.2 .5-.7 .7h1M106.5 260.8l.3-.3v1.4M106.5 264.8l.3-.3v1.4M106.6 273.2h.5M107.5 272.3h-.9v1.9h.9"/>
<path d="M107.7 272.3h.9M107.7 264.5v.5l.6 .1 .2 .3-.1 .4-.5 .1a.48 .48 0 0 1-.3-.6 .48 .48 0 0 1 .6-.3l.2-.2v-.3zM107.8 260.8l.3-.3v1.4M107.8 268.6a.45 .45 0 0 1 .6 .1l.1 .4a.61 .61 0 0 1-.5 .8l-.4-.3v-.5zM108.1 272.3v1.9M109 265.8h.1zM109 261.7v.2zM109 269.7v.2zM109.8 260.6a.43 .43 0 0 1 .6 .2l.1 .3a.61 .61 0 0 1-.5 .8l-.4-.3v-.5zM109.8 264.5a.7 .7 0 0 1 .8 .6 .7 .7 0 0 1-.5 .8h-.1a.97 .97 0 0 1-.2-1.4zM109.8 268.6a.45 .45 0 0 1 .6 .1l.1 .4a.61 .61 0 0 1-.5 .8l-.4-.3v-.5zM110.4 274.1h.2z"/>
<path d="M110.5 272.9v.2zM111 260.8v-.2l.5-.1 .3 .4-.9 1h.9M111.1 264.8l.3-.3v1.4M111.1 268.7l.3-.2v1.4M112.3 261.8h.1zM112.3 265.8h.1zM112.4 269.7v.2zM112.7 272.7l.4-.4v1.9M113 260.8l.2-.3h.3l.3 .4-.9 1h.9M113 264.8l.2-.3h.5l.1 .3-.2 .4-.7 .7h.9M113 268.8l.2-.3h.3l.3 .2-.2 .5-.7 .7h.9M114.2 272.4l.1-.1a.98 .98 0 0 1 .8 .8 .98 .98 0 0 1-.4 1l-.1 .1a.58 .58 0 0 1-.7-.7v-.7z"/>
<path d="M114.5 260.6l.1-.1a.76 .76 0 0 1 .6 .6 .76 .76 0 0 1-.4 .8h-.2a.87 .87 0 0 1-.1-1.3zM114.5 264.5a.7 .7 0 0 1 .8 .6 .7 .7 0 0 1-.5 .8l-.3-.1-.3-.5zM114.5 268.6a.4 .4 0 0 1 .6 .1l.1 .4a.61 .61 0 0 1-.6 .8 .87 .87 0 0 1-.1-1.3zM115.5 273.2h.5M115.8 260.8l.3-.3v1.4M115.8 264.8l.3-.3v1.4M115.8 268.7l.3-.2v1.4M116.4 272.3h-.9v1.9M116.9 272.7l.3-.4v1.9M117.8 264.7l-.1-.2a.7 .7 0 0 0-.8 .6 .7 .7 0 0 0 .5 .8 .44 .44 0 0 0 .4-.4 .44 .44 0 0 0-.4-.5 .44 .44 0 0 0-.4 .4M117.8 268.7l-.1-.1a.45 .45 0 0 0-.7 .1 .69 .69 0 0 0 .4 1.2 .44 .44 0 0 0 .4-.5 .44 .44 0 0 0-.4-.4 .44 .44 0 0 0-.4 .4M117.9 261.4h-1l.7-.9v1.4"/>
<path d="M118.9 264.8h84.3M119.8 269.6h9.7M120.2 267.4h1.2M120.8 267.4v1.8M121.8 267.4v1.8M122.2 267.4h1.2M122.8 267.4v1.8M123.9 267.4v1.8h1M125.3 268.3h.8M126.5 267.4h-1.2v1.8h1.2M127 268.1h.2zM127 269.1h.2l-.1 .1z"/>
<path d="M127.8 268.4h1.6M142.8 273.5h1.1M143.3 273.5v1.6M144.3 274.3h.6M145.3 273.5h-1v1.6h1M146.8 273.5v1.6l-1.1-1.6v1.6M148.4 273.7l-.4-.2-.5 .1-.2 .1 .2 .4 .8 .4 .1 .4a.65 .65 0 0 1-1.1 0M149.3 273.5v1.6M150.2 273.5v1.6M150.9 273.7l.1-.1a.82 .82 0 0 1 1 .5 .82 .82 0 0 1-.5 1 .83 .83 0 0 1-.8-.5 .83 .83 0 0 1 .2-.9zM153.6 273.5v1.6l-1.1-1.6v1.6M156.8 273.7l-.4-.2-.5 .1-.2 .1 .2 .4 .8 .4 .1 .4a.69 .69 0 0 1-1.1 0"/>
<path d="M157.3 274.4h.7l.4-.4a.39 .39 0 0 0-.4-.5h-.7v1.6M158.1 279.1v10.3M158.9 274.3l.9-.1 .2-.2-.1-.4-1-.1v1.6M159.5 274.3l.5 .8M160.5 273.5v1.6M162.2 273.5v1.6l-1.1-1.6v1.6M163.9 273.9a.59 .59 0 0 0-.7-.4 .59 .59 0 0 0-.4 .6v.4a.58 .58 0 0 0 .5 .6 .58 .58 0 0 0 .6-.6h-.4M187.2 261.8h.8M188.2 261.8h.2M188.6 261.8h1M189.7 261.8h.2M189.9 260.2v.2"/>
<path d="M189.9 260.6v1M189.9 261.7v.3M189.9 262.1v1M189.9 263.3v.2M189.9 263.7v.8M190.1 261.8h1M191.2 261.8h.3M191.7 261.8h.7M192.3 264.8v14.3M193.9 261.8h1.1M195 260.8l5.3-1v4.1l-5.3-1zM195.2 261.8h.2"/>
<path d="M195.6 261.8h1M195.8 270h.9l.1-.3-.1-.5h-.9v1.8M196.3 270l.5 1M196.8 261.8h.2M197.1 261.8h1M197.3 270h.5M198.1 269.2h-.8v1.8M198.3 261.8h.2M198.4 269.2l.5 1.8 .6-1.8M198.7 261.8h.9M199.8 261.8h.2M200.2 261.8h1.2"/>
<path d="M205.6 264.5h2.3v.8l-.1-.8M205.6 267.4h1.1M205.8 264.5l.3 .1M205.9 264.5l.2 .3M206.1 264.5v2.9M206.1 267.3l-.3 .1M206.1 267.1l-.2 .3M206.2 264.6v2.7M206.3 264.5v2.9M206.3 265.9h.9M206.3 267.1l.2 .3M206.3 267.3l.3 .1"/>
<path d="M206.5 264.5l-.2 .3M206.6 264.5l-.3 .1M207.2 265.3v1.1l-.2-.5zM207.2 265.6l-.3 .3 .3 .2M207.2 265.7l-.6 .2 .6 .1M207.2 264.5l.7 .1M207.5 264.5l.4 .3M207.6 264.5l.3 .4M11.8 280v2M29.7 293.5h1.1M29.7 291.5l.6-.5v2.5M30.1 291.2v2.3"/>
<path d="M30.1 293.3l-.2 .2M30.1 293.2l-.1 .3M30.2 291.2v2.1M30.3 293.2l.2 .3M30.3 293.3l.3 .2M49.1 289.4v5.9M69 291.5l.2 .1zM69 291.3l.3 .3-.1 .1-.3-.1a.84 .84 0 0 1 .9-.6 .84 .84 0 0 1 .8 .7l-.5 .5a1.23 1.23 0 0 0-1.2 1.3M70 291a.64 .64 0 0 1 .4 .6 .64 .64 0 0 1-.4 .6l-.5 .2M70.3 291.2v.7M70.6 293.1l-.3 .1-1.3-.1-.1 .1M70.6 292.9l-.3 .6h-.5l-.5-.4 .5 .2 .6-.1"/>
<path d="M88.6 289.4v5.9M108.5 291.5l.2 .1zM108.5 291.3l.3 .2-.1 .2-.3-.1 .1-.4a1.05 1.05 0 0 1 1.5 .1l-.2 .6-.3 .2M108.5 292.9l.2 .1zM109.1 292.1a.72 .72 0 0 1 .9 .5 .72 .72 0 0 1-.5 .9h-.5l-.5-.3-.1-.3 .3-.1 .1 .2-.3 .1M109.4 291l.3 .3v.4l-.3 .4a.78 .78 0 0 1 .4 .6 .78 .78 0 0 1-.3 .8M109.7 291.1l.1 .2-.1 .6M109.8 292.4l.2 .3-.2 .5M128.1 289.4v5.9M148.5 293.5h1M148.9 291.3v2.2M148.9 293.3l-.3 .2"/>
<path d="M148.9 293.2l-.2 .3M149 291.2v2.1M149.1 293.2l.1 .3M149.1 293.3l.2 .2M149.7 292.8h-1.9l1.3-1.8v2.5M158.8 282.7h8M159.2 280.8a.88 .88 0 0 1 .9 .5 .88 .88 0 0 1-.2 1l-.7 .1zM160.6 281.5l.7-.1 .1-.2-.1-.4h-.7v1.6M161 281.5l.4 .9M162.8 281.1a.48 .48 0 0 0-.6-.3 .48 .48 0 0 0-.4 .6v.4a.49 .49 0 0 0 .5 .6 .49 .49 0 0 0 .5-.6h-.4M163.2 282.3h.1zM164.7 280.8v1.6l-.9-1.6v1.6"/>
<path d="M165.3 281l.2-.2a.85 .85 0 0 1 .7 .8 .85 .85 0 0 1-.7 .8l-.4-.6zM166.6 282.3h.1zM167.6 289.4v5.9M187.6 292.9l.1 .1zM187.7 291.2l1.1-.2h-1.1l-.3 1.2a.88 .88 0 0 1 1.4-.3 .88 .88 0 0 1 0 1.4 .88 .88 0 0 1-1.4-.3l.2-.2 .2 .1-.2 .2M187.7 291.1h.9M188.4 291.8l.2 .1a.99 .99 0 0 1-.2 1.6M188.8 292.2l.2 .2-.2 .7"/>
<circle cx="97.4" cy="26" r="1.18"/>
<circle cx="131.5" cy="26" r="1.17"/>
<circle cx="116.1" cy="44.8" r="12.6"/>
<circle cx="116.1" cy="44.8" r="8.4"/>
<circle cx="21.1" cy="105" r=".53"/>
<circle cx="16.9" cy="222.9" r=".78"/>
<circle cx="12.7" cy="265.3" r=".83"/>
<circle cx="189.9" cy="261.8" r="2.14"/>
<circle cx="189.9" cy="261.8" r="1.04"/>
</g>
<g fill="none" stroke="#000" stroke-width=".21">
<path d="M96.3 29.5h7.6l4.7 5.9M110.8 38.2l10.5 13.2M124.1 35.1l-16 19.6M136 29.5h-7.4l-2.2 2.8M105.8 57.4l-2.3 2.8M123.6 54.3l2.2 2.8M81.4 83.4h34.3M81.4 87v98.3M124.9 91.9h34.6v8.4h-32.5M159.5 84.7v3.6M200.5 90.9h-34.3l-3.9 3M159.5 103.9v64.5"/>
<path d="M123.6 155.1l22.1-7 1.2 4-22 7M143.5 141.3l1.1 3.4M148 155.5l1.1 3.4M127 172h32.5M81.4 188.8h34.3"/>
</g>
<path d="M108.1 35.8l1-.7 1.7 3.1zM125.9 31.9l.9 .7-2.7 2.5zM105.4 57l2.7-2.3-1.8 3.1zM121.3 51.4l2.7 2.5-.9 .7zM81.4 83.4l.6 3.6h-1.2zM158.9 88.3h1.2l-.6 3.6zM162 93.4l.7 1-3.2 1.7zM159.5 100.3l.6 3.6h-1.2zM144 144.9l1.1-.4 .6 3.6zM146.9 152.1l1.7 3.2-1.2 .4zM158.9 168.4h1.2l-.6 3.6zM80.8 185.3h1.2l-.6 3.5z" fill="#000" stroke="#000" stroke-width=".21"/>
<g font-size="7.1">
<text x="165.5" y="91.7">OPENING GAP</text>
<text x="194" y="278.3">00</text>
</g>
<text font-size="6.8" x="31.4" y="231.7">*</text>
<text font-size="5.7" x="109.4" y="68.4">TOP VIEW</text>
<g font-size="5.3">
<text x="105.8" y="203.2">FRONT VIEW</text>
<text x="27.5" y="213.4">NOTE:-</text>
<text x="27.2" y="222.6">2. REMOVE ALL SHARP CORNERS &amp; EDGES.</text>
<text x="27.2" y="230.7">4. CRITICAL DIMENSIONS SHOULD BE MAINTAINED AS PER DRAWING.</text>
<text x="96" y="263.5">VBK</text>
<text x="169" y="288.6">MTLS-019-MD-00</text>
</g>
<g font-size="4.9">
<text x="27.5" y="218">1. ALL DIMENSIONS ARE IN mm.</text>
<text x="27.2" y="235.3">5. ASK US IF ANY DOUBT. DO NOT ASSUME.</text>
<text x="81.1" y="255.1">ERN NO</text>
<text x="180.3" y="255.1">DRAWN</text>
<text x="193.7" y="255.1">APPD</text>
<text x="144.6" y="263.5">SS316</text>
<text x="96" y="267.4">VBK</text>
<text x="96.3" y="271.3">BRT</text>
<text x="148.2" y="273">MTLS</text>
</g>
<g font-size="4.1">
<text x="20.5" y="107.6" transform="rotate(90 20.5 107.6)">(</text>
<text x="20.5" y="121.2" transform="rotate(90 20.5 121.2)">)</text>
</g>
<text font-size="4" x="14.5" y="90.3">C</text>
<text font-size="3.3" x="91.7" y="283.1">PETROSAFE SAFETY SYSTEMS</text>
<g font-size="2.6">
<text x="84.7" y="248">-</text>
<text x="110.8" y="248">-</text>
<text x="182.7" y="248">-</text>
<text x="195.4" y="248">-</text>
</g>
<g font-size="2.3">
<text x="12" y="137.6">Dims.</text>
<text x="8.2" y="138.1" transform="rotate(90 8.2 138.1)">Tolerance</text>
<text x="12.1" y="139.6" transform="rotate(90 12.1 139.6)">Upto &amp; Inc.</text>
<text x="16" y="142.7" transform="rotate(90 16 142.7)">Over</text>
<text x="20.9" y="147.2" transform="rotate(90 20.9 147.2)">M/cg Deviation for open Dimns. (Med. to IS: 2102)</text>
<text x="8.2" y="153.1" transform="rotate(90 8.2 153.1)">±0.1</text>
<text x="12.1" y="154.6" transform="rotate(90 12.1 154.6)">6</text>
<text x="8.2" y="160.7" transform="rotate(90 8.2 160.7)">±0.2</text>
<text x="12.1" y="161.6" transform="rotate(90 12.1 161.6)">30</text>
<text x="16" y="162.2" transform="rotate(90 16 162.2)">6</text>
<text x="8.2" y="168.2" transform="rotate(90 8.2 168.2)">±0.3</text>
<text x="12.1" y="168.5" transform="rotate(90 12.1 168.5)">120</text>
<text x="16" y="169.2" transform="rotate(90 16 169.2)">30</text>
<text x="8.2" y="175.8" transform="rotate(90 8.2 175.8)">±0.5</text>
<text x="12.1" y="176.1" transform="rotate(90 12.1 176.1)">315</text>
<text x="16" y="176.1" transform="rotate(90 16 176.1)">120</text>
<text x="8.2" y="183.3" transform="rotate(90 8.2 183.3)">±0.8</text>
<text x="12.1" y="183" transform="rotate(90 12.1 183)">1000</text>
<text x="16" y="183.6" transform="rotate(90 16 183.6)">315</text>
<text x="8.2" y="190.9" transform="rotate(90 8.2 190.9)">±1.2</text>
<text x="12.1" y="190.6" transform="rotate(90 12.1 190.6)">2000</text>
<text x="16" y="190.6" transform="rotate(90 16 190.6)">1000</text>
<text x="8.2" y="198.5" transform="rotate(90 8.2 198.5)">±2.0</text>
<text x="12.1" y="198.1" transform="rotate(90 12.1 198.1)">4000</text>
<text x="16" y="198.1" transform="rotate(90 16 198.1)">2000</text>
<text x="8.2" y="206" transform="rotate(90 8.2 206)">±3.0</text>
<text x="14" y="205" transform="rotate(90 14 205)">&gt;4000</text>
<text x="11.8" y="214" transform="rotate(90 11.8 214)">Old</text>
<text x="16.5" y="213.4" transform="rotate(90 16.5 213.4)">New</text>
<text x="21.5" y="234.7" transform="rotate(90 21.5 234.7)">Surface Roughness Symbols</text>
</g>
<text font-size="2.1" x="8.2" y="220.2" transform="rotate(90 8.2 220.2)">For other Roughness Symbols &amp; Values See IS:3073 (TS:11507)</text>
<g font-size="2">
<text x="15.8" y="91.9" transform="rotate(90 15.8 91.9)">&quot;</text>
<text x="15.8" y="109.6" transform="rotate(90 15.8 109.6)">&quot;</text>
</g>
<text font-size="1.9" x="94.1" y="285.7">(DIVISION OF PETROMECH ENGG. PVT. LTD.)</text>
<g font-size="1.8">
<text x="16.2" y="155" transform="rotate(90 16.2 155)">-</text>
<text x="18" y="220.9" transform="rotate(90 18 220.9)">N12</text>
<text x="17.8" y="227" transform="rotate(90 17.8 227)">N11</text>
<text x="17.8" y="234.3" transform="rotate(90 17.8 234.3)">N9</text>
<text x="17.8" y="242.7" transform="rotate(90 17.8 242.7)">N6</text>
<text x="17.8" y="252.7" transform="rotate(90 17.8 252.7)">N3</text>
<text x="17.4" y="261.2" transform="rotate(90 17.4 261.2)">N6</text>
<text x="17.4" y="273.3" transform="rotate(90 17.4 273.3)">N6</text>
</g>
<g font-size="1.7">
<text x="96.8" y="287.4">th</text>
<text x="80.8" y="288.5">OFFICE NO.-606, 6</text>
<text x="98" y="288.5">FLOOR, SOUTH BLOCK, SACRED WORLD, WANOWARI, PUNE</text>
</g>
<g font-size="1.2">
<text x="21.8" y="109.3" transform="rotate(90 21.8 109.3)">12.5</text>
<text x="21.8" y="113.7" transform="rotate(90 21.8 113.7)">3.2</text>
<text x="21.8" y="117.9" transform="rotate(90 21.8 117.9)">0.8</text>
<text x="18.4" y="265.2" transform="rotate(90 18.4 265.2)">HRD</text>
<text x="18.4" y="277.5" transform="rotate(90 18.4 277.5)">HRD &amp; GRD</text>
</g>
</svg>
